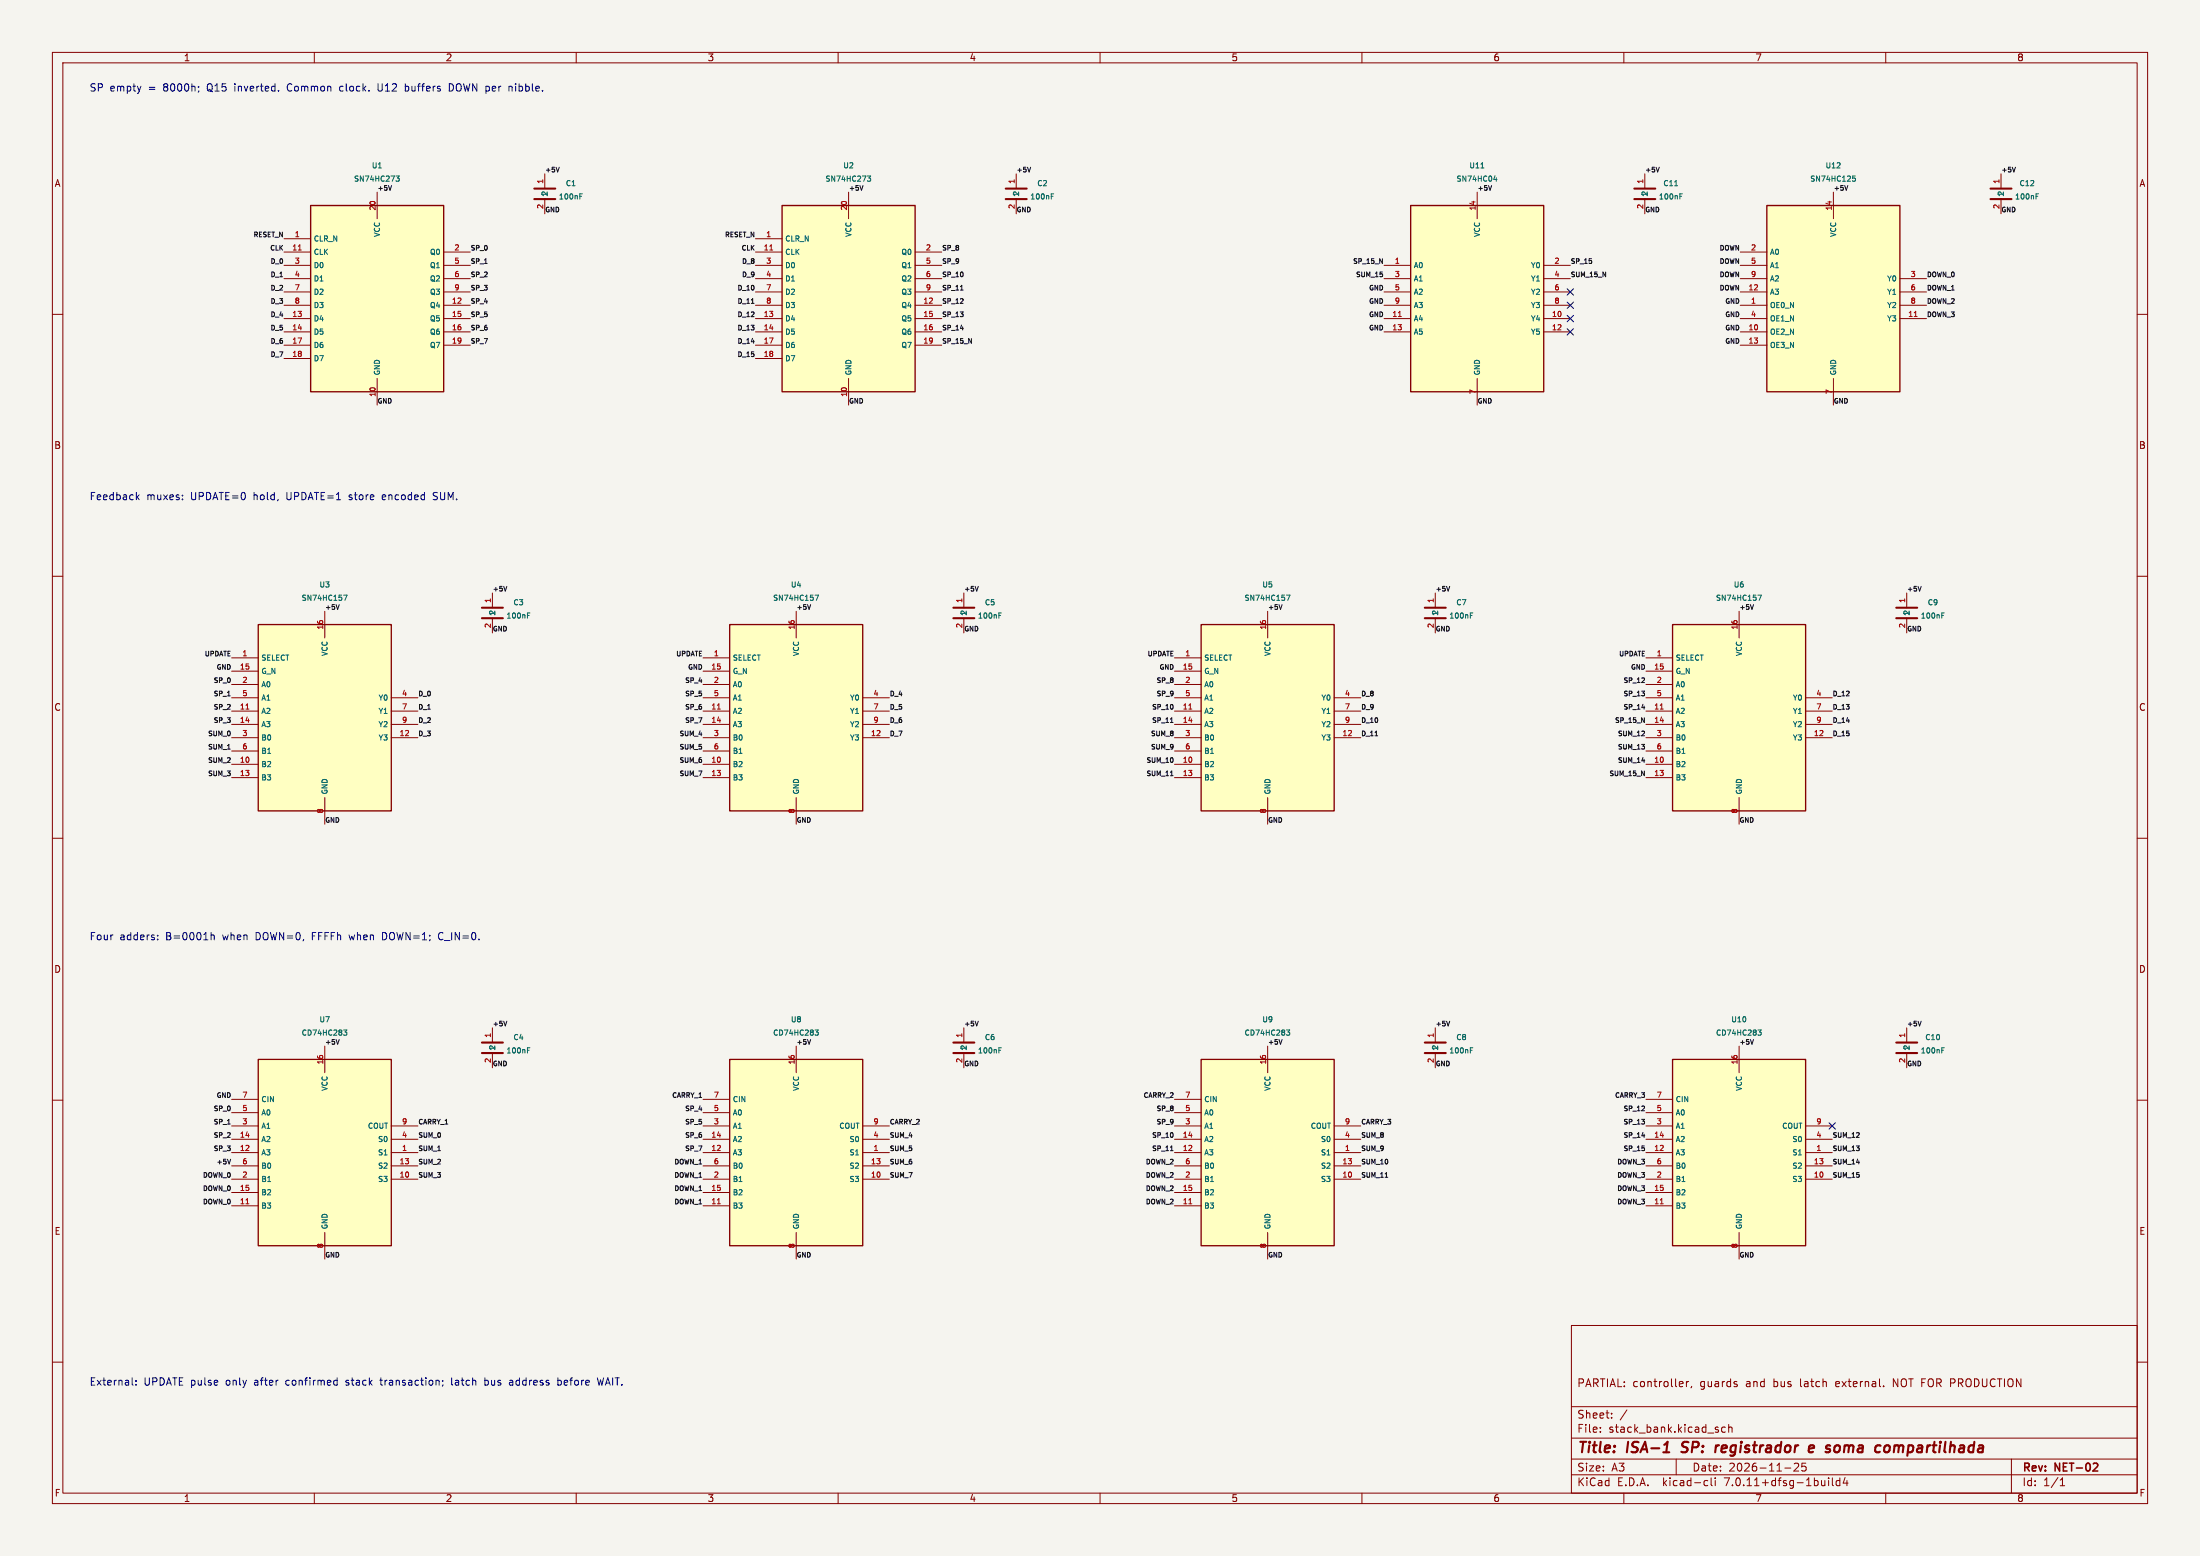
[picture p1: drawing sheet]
<svg xmlns="http://www.w3.org/2000/svg" width="420mm" height="297mm" viewBox="0 0 420 297" stroke-linecap="round" stroke-linejoin="round" font-family="sans-serif">
<path d="M0 0h420v297h-420z" fill="#f5f4ef" stroke="#f5f4ef" stroke-width=".19"/>
<g fill="none" stroke="#840000" stroke-width=".19">
<path d="M10 10h400v277h-400zM12 12h396v273h-396zM60 10v2M110 10v2M160 10v2M210 10v2M260 10v2M310 10v2M360 10v2M72 36.7v5.1M104 33.2v2.8M104 38v2.8"/>
<path d="M162 36.7v5.1M194 33.2v2.8M194 38v2.8M282 36.7v5.1M314 33.2v2.8M314 38v2.8M350 36.7v5.1M382 33.2v2.8M382 38v2.8M10 60h2M54.2 45.6h5.1M54.2 48.1h5.1"/>
<path d="M54.2 58.3h5.1M54.2 50.6h5.1M54.2 53.2h5.1M54.2 55.7h5.1M84.7 48.1h5.1M84.7 58.3h5.1M84.7 50.6h5.1M84.7 53.2h5.1M84.7 55.7h5.1M144.2 45.6h5.1M144.2 48.1h5.1M144.2 58.3h5.1"/>
<path d="M144.2 50.6h5.1M144.2 53.2h5.1M144.2 55.7h5.1M174.7 48.1h5.1M174.7 58.3h5.1M174.7 50.6h5.1M174.7 53.2h5.1M174.7 55.7h5.1M264.2 58.3h5.1M264.2 50.6h5.1M264.2 53.2h5.1M264.2 55.7h5.1"/>
<path d="M294.7 58.3h5.1M294.7 50.6h5.1M294.7 53.2h5.1M294.7 55.7h5.1M332.2 48.1h5.1M332.2 58.3h5.1M332.2 50.6h5.1M332.2 53.2h5.1M332.2 55.7h5.1M362.7 58.3h5.1M362.7 53.2h5.1M362.7 55.7h5.1"/>
<path d="M408 60h2M54.2 60.8h5.1M54.2 63.3h5.1M54.2 65.9h5.1M54.2 68.4h5.1M72 72.2v5.1M84.7 60.8h5.1M84.7 63.3h5.1M84.7 65.9h5.1M144.2 60.8h5.1M144.2 63.3h5.1M144.2 65.9h5.1"/>
<path d="M144.2 68.4h5.1M162 72.2v5.1M174.7 60.8h5.1M174.7 63.3h5.1M174.7 65.9h5.1M264.2 60.8h5.1M264.2 63.3h5.1M282 72.2v5.1M294.7 60.8h5.1M294.7 63.3h5.1M332.2 60.8h5.1M332.2 63.3h5.1"/>
<path d="M332.2 65.9h5.1M350 72.2v5.1M362.7 60.8h5.1M10 110h2M62 116.7v5.1M94 113.2v2.8M94 118v2.8M152 116.7v5.1M184 113.2v2.8M184 118v2.8M242 116.7v5.1M274 113.2v2.8"/>
<path d="M274 118v2.8M332 116.7v5.1M364 113.2v2.8M364 118v2.8M408 110h2M44.2 125.6h5.1M44.2 135.7h5.1M44.2 138.3h5.1M44.2 128.1h5.1M44.2 130.6h5.1M44.2 133.2h5.1M74.7 135.7h5.1"/>
<path d="M74.7 138.3h5.1M74.7 133.2h5.1M134.2 125.6h5.1M134.2 135.7h5.1M134.2 138.3h5.1M134.2 128.1h5.1M134.2 130.6h5.1M134.2 133.2h5.1M164.7 135.7h5.1M164.7 138.3h5.1M164.7 133.2h5.1M224.2 125.6h5.1"/>
<path d="M224.2 135.7h5.1M224.2 138.3h5.1M224.2 128.1h5.1M224.2 130.6h5.1M224.2 133.2h5.1M254.7 135.7h5.1M254.7 138.3h5.1M254.7 133.2h5.1M314.2 125.6h5.1M314.2 135.7h5.1M314.2 138.3h5.1M314.2 128.1h5.1"/>
<path d="M314.2 130.6h5.1M314.2 133.2h5.1M344.7 135.7h5.1M344.7 138.3h5.1M344.7 133.2h5.1M10 160h2M44.2 145.9h5.1M44.2 140.8h5.1M44.2 148.4h5.1M44.2 143.3h5.1M62 152.2v5.1M74.7 140.8h5.1"/>
<path d="M134.2 145.9h5.1M134.2 140.8h5.1M134.2 148.4h5.1M134.2 143.3h5.1M152 152.2v5.1M164.7 140.8h5.1M224.2 145.9h5.1M224.2 140.8h5.1M224.2 148.4h5.1M224.2 143.3h5.1M242 152.2v5.1M254.7 140.8h5.1"/>
<path d="M314.2 145.9h5.1M314.2 140.8h5.1M314.2 148.4h5.1M314.2 143.3h5.1M332 152.2v5.1M344.7 140.8h5.1M408 160h2M62 199.7v5.1M94 196.2v2.8M152 199.7v5.1M184 196.2v2.8M242 199.7v5.1"/>
<path d="M274 196.2v2.8M332 199.7v5.1M364 196.2v2.8M10 210h2M44.2 217.5h5.1M44.2 214.9h5.1M44.2 212.4h5.1M44.2 209.8h5.1M74.7 217.5h5.1M74.7 214.9h5.1M94 201v2.8M134.2 217.5h5.1"/>
<path d="M134.2 214.9h5.1M134.2 212.4h5.1M134.2 209.8h5.1M164.7 217.5h5.1M164.7 214.9h5.1M184 201v2.8M224.2 217.5h5.1M224.2 214.9h5.1M224.2 212.4h5.1M224.2 209.8h5.1M254.7 217.5h5.1M254.7 214.9h5.1"/>
<path d="M274 201v2.8M314.2 217.5h5.1M314.2 214.9h5.1M314.2 212.4h5.1M314.2 209.8h5.1M344.7 217.5h5.1M344.7 214.9h5.1M364 201v2.8M408 210h2M44.2 220h5.1M44.2 225.1h5.1M44.2 230.2h5.1"/>
<path d="M44.2 222.5h5.1M44.2 227.6h5.1M62 235.2v5.1M74.7 220h5.1M74.7 225.1h5.1M74.7 222.5h5.1M134.2 220h5.1M134.2 225.1h5.1M134.2 230.2h5.1M134.2 222.5h5.1M134.2 227.6h5.1M152 235.2v5.1"/>
<path d="M164.7 220h5.1M164.7 225.1h5.1M164.7 222.5h5.1M224.2 220h5.1M224.2 225.1h5.1M224.2 230.2h5.1M224.2 222.5h5.1M224.2 227.6h5.1M242 235.2v5.1M254.7 220h5.1M254.7 225.1h5.1M254.7 222.5h5.1"/>
<path d="M314.2 220h5.1M314.2 225.1h5.1M314.2 230.2h5.1M314.2 222.5h5.1M314.2 227.6h5.1M332 235.2v5.1M344.7 220h5.1M344.7 225.1h5.1M344.7 222.5h5.1M10 260h2M300 253h108v32h-108zM408 260h2"/>
<path d="M300 278.5h108M300 274.5h108M300 268.5h108M305.5 273.2v.2M305.5 272.5v.1M307.7 270.5v.2M307.7 269.8v.1M310.6 269.1l-1.3 1.9M320 278.5v3M321.9 263.7v1M322.4 263.7l-.3 .1-.2 .2M322.9 264.6l-.1 .3"/>
<path d="M329.4 272.5l-.5-.1-.2 .3 .1 .6h.6M330 272.5l.2-.1 .4 .1 .1 .9M330 271.9v1.5M331.6 264.3v.3M343.3 279.4v.5l-.9 .9h1M344 279.3l-.1 .7 .3-.1h.5l.1 .6-.3 .3-.6-.2M359.6 264.5v.2M361.4 264.7v-1.5l.9 1.5M384 278.5v6.5M60 285v2M110 285v2M160 285v2"/>
<path d="M210 285v2M260 285v2M300 281.5h108M310 285v2M325.6 282.6l.4 .1M326 283.5l-.4 .1M326.7 282.1v1.3l.2 .2M327.4 282.1v.1M327.4 282.6v1M340.7 280.2h1.2M349.1 282.1v.1M349.1 282.6v1"/>
<path d="M349.8 282.1v1.3l.2 .2M351.2 282.7l-.4-.1-.3 .3 .2 .6h.5M351.2 282.1v1.5M352.2 282l-.3 1.1h.9M352.6 282.6v1M360 285v2M393.3 283.6h.9M393.3 282.5l.4-.4v1.5"/>
</g>
<path d="M400.2 279.3l.3 .3-.1 .3-.9 .9h1" fill="none" stroke="#840000" stroke-width=".3"/>
<g fill="none" stroke="#840000" stroke-width=".4">
<path d="M102 38h4M102 36h4M192 38h4M192 36h4M312 38h4M312 36h4M380 38h4M380 36h4M92 118h4M92 116h4M182 118h4M182 116h4"/>
<path d="M272 118h4M272 116h4M362 118h4M362 116h4M92 199h4M182 199h4M272 199h4M362 199h4M92 201h4M182 201h4M272 201h4M362 201h4"/>
<path d="M317.5 277.2h1.2M321 277.1l.2 .1M321.3 275.4l-.2 .4 .1 .2M327.6 275.9l-.2 1.3M328.2 275.9l-.4 .1-.2 .3M345.3 276.5l1-.2v-.3h-.8l-.2 .9 .2 .3 .6-.1M351.1 277a.57 .57 0 0 1-.8 .1M351.1 276a.57 .57 0 0 0-.8 .1M360.2 275.9l.5 .2v.7a.62 .62 0 0 1-.7 .4"/>
</g>
<g fill="none" stroke="#006464" stroke-width=".19">
<path d="M75.6 33.6h.6l-.3 .4 .3 .1v.4h-.6M110.7 37.5h.3M110.7 37h.5M165.6 33.6h.6l-.3 .4 .3 .1v.4h-.6M200.7 37.5h.3M200.7 37h.5M282.7 32.1h.6M285.2 34.3h.6M285.6 33.9v.7M319.7 35.5h.6M320.7 37.5h.3M320.7 37h.5"/>
<path d="M353.7 33.6h.5M353.7 34h.3l.2 .2-.1 .3h-.4M388.7 37.5h.3M388.7 37h.5M65.6 113.6h.7l-.5 1M100.7 117.5h.3M100.7 117h.5M155.6 113.6h.7l-.5 1M190.7 117.5h.3M190.7 117h.5M245.6 113.6h.7l-.5 1M280.7 117.5h.3"/>
<path d="M280.7 117h.5M335.6 113.6h.7l-.5 1M370.7 117.5h.3M370.7 117h.5M65.6 196.6h.6l-.3 .4 .3 .1v.3l-.2 .2h-.3M100.7 200h.5M155.6 196.6h.6l-.3 .4 .3 .1v.3l-.2 .2h-.3M190.7 200h.5M245.6 196.6h.6l-.3 .4 .3 .1v.3l-.2 .2h-.3M280.7 200h.5M335.6 196.6h.6l-.3 .4 .3 .1v.3l-.2 .2h-.3M370.7 200h.5"/>
<path d="M100.7 200.5h.3M190.7 200.5h.3M280.7 200.5h.3M370.7 200.5h.3"/>
</g>
<g fill="#ffffc2" stroke="#ffffc2" stroke-width=".19">
<path d="M59.3 39.2h25.4v35.6h-25.4z"/>
<path d="M319.3 119.2h25.4v35.6h-25.4z"/>
<path d="M229.3 202.2h25.4v35.6h-25.4z"/>
<path d="M49.3 202.2h25.4v35.6h-25.4z"/>
<path d="M139.3 202.2h25.4v35.6h-25.4z"/>
<path d="M269.3 39.2h25.4v35.6h-25.4z"/>
<path d="M49.3 119.2h25.4v35.6h-25.4z"/>
<path d="M139.3 119.2h25.4v35.6h-25.4z"/>
<path d="M319.3 202.2h25.4v35.6h-25.4z"/>
<path d="M229.3 119.2h25.4v35.6h-25.4z"/>
<path d="M149.3 39.2h25.4v35.6h-25.4z"/>
<path d="M337.3 39.2h25.4v35.6h-25.4z"/>
</g>
<path d="M59.3 39.2h25.4v35.6h-25.4zM149.3 39.2h25.4v35.6h-25.4zM269.3 39.2h25.4v35.6h-25.4zM337.3 39.2h25.4v35.6h-25.4zM49.3 119.2h25.4v35.6h-25.4zM139.3 119.2h25.4v35.6h-25.4zM229.3 119.2h25.4v35.6h-25.4zM319.3 119.2h25.4v35.6h-25.4zM49.3 202.2h25.4v35.6h-25.4zM139.3 202.2h25.4v35.6h-25.4zM229.3 202.2h25.4v35.6h-25.4zM319.3 202.2h25.4v35.6h-25.4z" fill="none" stroke="#840000" stroke-width=".25"/>
<path d="M57 47.7h.5M147 47.7h.5M267 60.4h.5M365.4 60.4h.6M47 135.3h.5M137 135.3h.5M227 135.3h.5M317 135.3h.5M47 229.8h.5M137 229.8h.5M227 229.8h.5M317 229.8h.5" fill="none" stroke="#a90000" stroke-width=".19"/>
<g fill="none" stroke="#0f0f0f" stroke-width=".19">
<path d="M74.8 35.4l-.3 .9M106.8 31.9l-.3 .9M164.8 35.4l-.3 .9M196.8 31.9l-.3 .9M284.8 35.4l-.3 .9M316.8 31.9l-.3 .9M352.8 35.4l-.3 .9M384.8 31.9l-.3 .9M143.4 57.9h.5M183.4 55.4h.5M263.4 49.4l.5 .9v-.9M64.8 115.4l-.3 .9"/>
<path d="M96.8 111.9l-.3 .9M154.8 115.4l-.3 .9M186.8 111.9l-.3 .9M244.8 115.4l-.3 .9M276.8 111.9l-.3 .9M334.8 115.4l-.3 .9M366.8 111.9l-.3 .9M43.4 132.8h.5M223.4 137.9h.5M223.9 134.6v.6M313.4 130.3h.5M313.4 137l.5 .9v-.9"/>
<path d="M313.4 131.9h.5l-.3 .4M313.4 135.1h.6M313.9 129.5v.3M313.9 132.4v.3M43.4 143h.5M223.4 148.1h.5M262.5 140.4h.5M313.4 145.2h.6M64.8 198.4l-.3 .9M96.8 194.9l-.3 .9M154.8 198.4l-.3 .9M186.8 194.9l-.3 .9"/>
<path d="M244.8 198.4l-.3 .9M276.8 194.9l-.3 .9M334.8 198.4l-.3 .9M366.8 194.9l-.3 .9M43.4 214.6h.5M223.4 219.6h.5M223.9 216.4v.5M313.4 212h.5M313.4 213.7h.5l-.3 .3M313.4 216.8h.6M313.9 211.2v.3M313.9 214.1v.4"/>
<path d="M313.9 219.2v.3M44 221.3l-.3 .9M264.4 224.7h.5"/>
</g>
<g fill="none" stroke="#0000c2" stroke-width=".19">
<path d="M37.9 16.5v.2M38 17.3l-.2 .3M55 16.2l-.2 .4 .2 .6M65.4 16.5h-.4l-.2 .2 .1 .6 .5 .1M72.2 16v1.1l.1 .2 .4 .1M77.4 16.5h.4l.2 .1M77.4 16v1.4M78 17.3l-.2 .1-.4-.1M85.8 16a.71 .71 0 0 1 .8 .7 .71 .71 0 0 1-.8 .7zM26.2 94.9l.4 .5M26.6 94.5l-.6 .5M34.8 95.3v.1"/>
<path d="M34.8 94.5v.2M73.2 94.5l-.2 .2v.5l.2 .2M73.6 94.8l-.6 .1M82.7 95.3l.5 .1M83.3 94h-.3l-.3 .3 .1 .3 .4 .1M30.1 179.3v.1M30.1 178.5v.2M40.3 178v1.4M40.3 178.6l.2-.1h.3l.1 .9M66.6 178.5l.3 .9M73.4 178h-.4v1.4h.4M84.2 178a.75 .75 0 0 0-.5 .7 .75 .75 0 0 0 .5 .7"/>
<path d="M25.2 263v1.2l.2 .2M26 264.3v.1M26 263.5v.2M64 263.5h.4M64.4 263v1.4M64.4 264.3l-.4 .1M66 264.3l.2 .1M66.2 263.5l-.2 .2 .2 .2M72.5 263.5h.5M72.7 263v1.2l.2 .2M84.5 263.5v.2M84.6 264.3l-.2 .3"/>
<path d="M86.2 263v1.2l.2 .2M92.6 263.5h.4l.2 .1M92.6 263v1.4M93.2 264.3l-.2 .1-.4-.1M97.4 263.5h.4l.1 .9M97.9 264.3l-.5 .1M97.9 263.8l-.5 .1M106.5 263.5h.4l.3 .2-.2 .6h-.5M106.5 263v1.4M114 263l.4 1.4 .2-1 .3 1 .3-1.4"/>
</g>
<path d="M299.2 55.1l1.2 1.2M299.2 57.7l1.2 1.2M300.4 55.1l-1.2 1.2M300.4 57.7l-1.2 1.2M299.2 60.2l1.2 1.2M299.2 62.7l1.2 1.3M300.4 60.2l-1.2 1.2M300.4 62.7l-1.2 1.3M349.2 214.3l1.2 1.2M350.4 214.3l-1.2 1.2" fill="none" stroke="#000084" stroke-width=".19"/>
<g font-size="2.8" fill="#840000">
<text x="301" y="277.9">Title:</text>
<text x="310.6" y="277.9">ISA-1</text>
<text x="321.9" y="277.9">SP:</text>
<text x="329.1" y="277.9">registrador</text>
<text x="347.8" y="277.9">e</text>
<text x="351.8" y="277.9">soma</text>
<text x="362.1" y="277.9">compartilhada</text>
</g>
<g font-size="2.1" fill="#840000">
<text x="301" y="265">PARTIAL: controller,</text>
<text x="324.6" y="265">guards</text>
<text x="333.5" y="265">and</text>
<text x="338.8" y="265">bus</text>
<text x="344.1" y="265">latch</text>
<text x="351" y="265">external.</text>
<text x="362.1" y="265">NOT FOR PRODUCTION</text>
<text x="301" y="273.7">File:</text>
<text x="301" y="271">Sheet:</text>
<text x="307.1" y="273.7">stack_bank.kicad_sch</text>
<text x="301" y="281.1">Size:</text>
<text x="307.6" y="281.1">A3</text>
<text x="323" y="281.1">Date:</text>
<text x="330" y="281.1">2026-11-25</text>
<text x="386" y="281.3">Rev:</text>
<text x="392.4" y="281.3">NET-02</text>
<text x="301" y="283.9">KiCad</text>
<text x="308.7" y="283.9">E.D.A.</text>
<text x="317.6" y="283.9">kicad-cli</text>
<text x="329.5" y="283.9">7.0.11+dfsg-1build4</text>
<text x="386" y="283.9">Id:</text>
<text x="390.1" y="283.9">1/1</text>
</g>
<g font-size="1.9" fill="#0000c2">
<text x="17" y="17.7">SP</text>
<text x="21" y="17.7">empty</text>
<text x="28.4" y="17.7">=</text>
<text x="31.4" y="17.7">8000h;</text>
<text x="39.9" y="17.7">Q15</text>
<text x="45.3" y="17.7">inverted.</text>
<text x="55.5" y="17.7">Common</text>
<text x="65.7" y="17.7">clock.</text>
<text x="73.2" y="17.7">U12</text>
<text x="78.5" y="17.7">buffers</text>
<text x="87.1" y="17.7">DOWN per</text>
<text x="98.9" y="17.7">nibble.</text>
<text x="17" y="95.7">Feedback</text>
<text x="28" y="95.7">muxes:</text>
<text x="36.5" y="95.7">UPDATE=0</text>
<text x="48.6" y="95.7">hold,</text>
<text x="55" y="95.7">UPDATE=1</text>
<text x="67.2" y="95.7">store</text>
<text x="73.7" y="95.7">encoded</text>
<text x="83.6" y="95.7">SUM.</text>
<text x="17" y="179.7">Four</text>
<text x="22.8" y="179.7">adders:</text>
<text x="31.8" y="179.7">B=0001h</text>
<text x="42.7" y="179.7">when</text>
<text x="49.2" y="179.7">DOWN=0,</text>
<text x="60.1" y="179.7">FFFFh</text>
<text x="67.4" y="179.7">when</text>
<text x="73.8" y="179.7">DOWN=1;</text>
<text x="84.8" y="179.7">C_IN=0.</text>
<text x="17" y="264.7">External:</text>
<text x="27.4" y="264.7">UPDATE pulse</text>
<text x="43.3" y="264.7">only</text>
<text x="48.9" y="264.7">after</text>
<text x="55.1" y="264.7">confirmed</text>
<text x="66.7" y="264.7">stack</text>
<text x="73.5" y="264.7">transaction;</text>
<text x="87.2" y="264.7">latch</text>
<text x="93.7" y="264.7">bus</text>
<text x="98.6" y="264.7">address</text>
<text x="108" y="264.7">before</text>
<text x="115.9" y="264.7">WAIT.</text>
</g>
<g font-size="1.8" fill="#840000">
<text x="35" y="11.9">1</text>
<text x="85" y="11.9">2</text>
<text x="135" y="11.9">3</text>
<text x="185" y="11.9">4</text>
<text x="235" y="11.9">5</text>
<text x="285" y="11.9">6</text>
<text x="335" y="11.9">7</text>
<text x="385" y="11.9">8</text>
<text x="10.3" y="35.9">A</text>
<text x="408.3" y="35.9">A</text>
<text x="10.3" y="85.9">B</text>
<text x="408.2" y="85.9">B</text>
<text x="10.3" y="135.9">C</text>
<text x="408.2" y="135.9">C</text>
<text x="10.3" y="185.9">D</text>
<text x="408.2" y="185.9">D</text>
<text x="10.3" y="235.9">E</text>
<text x="408.3" y="235.9">E</text>
<text x="10.3" y="285.9">F</text>
<text x="35" y="286.9">1</text>
<text x="85" y="286.9">2</text>
<text x="135" y="286.9">3</text>
<text x="185" y="286.9">4</text>
<text x="235" y="286.9">5</text>
<text x="285" y="286.9">6</text>
<text x="335" y="286.9">7</text>
<text x="385" y="286.9">8</text>
<text x="408.3" y="285.9">F</text>
</g>
<g font-size="1.4" fill="#006464">
<text x="67.5" y="34.9">SN74HC273</text>
<text x="70.9" y="32.3">U1</text>
<text x="107.9" y="35.7">C1</text>
<text x="157.5" y="34.9">SN74HC273</text>
<text x="160.9" y="32.3">U2</text>
<text x="197.9" y="35.7">C2</text>
<text x="277.9" y="34.9">SN74HC04</text>
<text x="280.4" y="32.3">U11</text>
<text x="317.4" y="35.7">C11</text>
<text x="345.5" y="34.9">SN74HC125</text>
<text x="348.4" y="32.3">U12</text>
<text x="385.4" y="35.7">C12</text>
<text x="104.7" y="37.7" transform="rotate(-90 104.7 37.7)">12</text>
<text x="106.6" y="38.3">100nF</text>
<text x="194.7" y="37.7" transform="rotate(-90 194.7 37.7)">12</text>
<text x="196.6" y="38.3">100nF</text>
<text x="314.7" y="37.7" transform="rotate(-90 314.7 37.7)">12</text>
<text x="316.6" y="38.3">100nF</text>
<text x="382.7" y="37.7" transform="rotate(-90 382.7 37.7)">12</text>
<text x="384.6" y="38.3">100nF</text>
<text x="59.8" y="46.3">CLR_N</text>
<text x="72.7" y="45.4" transform="rotate(-90 72.7 45.4)">VCC</text>
<text x="149.8" y="46.3">CLR_N</text>
<text x="162.7" y="45.4" transform="rotate(-90 162.7 45.4)">VCC</text>
<text x="282.7" y="45.4" transform="rotate(-90 282.7 45.4)">VCC</text>
<text x="350.7" y="45.4" transform="rotate(-90 350.7 45.4)">VCC</text>
<text x="59.8" y="48.8">CLK</text>
<text x="59.8" y="51.4">D0</text>
<text x="59.8" y="53.9">D1</text>
<text x="81.9" y="48.8">Q0</text>
<text x="81.9" y="51.4">Q1</text>
<text x="81.9" y="53.9">Q2</text>
<text x="149.8" y="48.8">CLK</text>
<text x="149.8" y="51.4">D0</text>
<text x="149.8" y="53.9">D1</text>
<text x="171.9" y="48.8">Q0</text>
<text x="171.9" y="51.4">Q1</text>
<text x="171.9" y="53.9">Q2</text>
<text x="269.8" y="51.4">A0</text>
<text x="269.8" y="53.9">A1</text>
<text x="292.1" y="51.4">Y0</text>
<text x="292.1" y="53.9">Y1</text>
<text x="337.8" y="48.8">A0</text>
<text x="337.8" y="51.4">A1</text>
<text x="337.8" y="53.9">A2</text>
<text x="360.1" y="53.9">Y0</text>
<text x="59.8" y="56.5">D2</text>
<text x="59.8" y="59">D3</text>
<text x="81.9" y="59">Q4</text>
<text x="81.9" y="56.5">Q3</text>
<text x="149.8" y="56.5">D2</text>
<text x="149.8" y="59">D3</text>
<text x="171.9" y="59">Q4</text>
<text x="171.9" y="56.5">Q3</text>
<text x="269.8" y="56.5">A2</text>
<text x="269.8" y="59">A3</text>
<text x="292.1" y="56.5">Y2</text>
<text x="292.1" y="59">Y3</text>
<text x="337.8" y="59">OE0_N</text>
<text x="337.8" y="56.5">A3</text>
<text x="360.1" y="56.5">Y1</text>
<text x="360.1" y="59">Y2</text>
<text x="59.8" y="61.5">D4</text>
<text x="59.8" y="64.1">D5</text>
<text x="81.9" y="61.5">Q5</text>
<text x="81.9" y="64.1">Q6</text>
<text x="149.8" y="61.5">D4</text>
<text x="149.8" y="64.1">D5</text>
<text x="171.9" y="61.5">Q5</text>
<text x="171.9" y="64.1">Q6</text>
<text x="269.8" y="61.5">A4</text>
<text x="269.8" y="64.1">A5</text>
<text x="292.1" y="61.5">Y4</text>
<text x="292.1" y="64.1">Y5</text>
<text x="337.8" y="64.1">OE2_N</text>
<text x="337.8" y="61.5">OE1_N</text>
<text x="360.1" y="61.5">Y3</text>
<text x="59.8" y="66.6">D6</text>
<text x="59.8" y="69.2">D7</text>
<text x="72.7" y="71.7" transform="rotate(-90 72.7 71.7)">GND</text>
<text x="81.9" y="66.6">Q7</text>
<text x="149.8" y="66.6">D6</text>
<text x="149.8" y="69.2">D7</text>
<text x="162.7" y="71.7" transform="rotate(-90 162.7 71.7)">GND</text>
<text x="171.9" y="66.6">Q7</text>
<text x="282.7" y="71.7" transform="rotate(-90 282.7 71.7)">GND</text>
<text x="337.8" y="66.6">OE3_N</text>
<text x="350.7" y="71.7" transform="rotate(-90 350.7 71.7)">GND</text>
<text x="60.9" y="112.3">U3</text>
<text x="150.9" y="112.3">U4</text>
<text x="240.9" y="112.3">U5</text>
<text x="330.9" y="112.3">U6</text>
<text x="57.5" y="114.9">SN74HC157</text>
<text x="94.7" y="117.7" transform="rotate(-90 94.7 117.7)">12</text>
<text x="96.6" y="118.3">100nF</text>
<text x="97.9" y="115.7">C3</text>
<text x="147.5" y="114.9">SN74HC157</text>
<text x="184.7" y="117.7" transform="rotate(-90 184.7 117.7)">12</text>
<text x="186.6" y="118.3">100nF</text>
<text x="187.9" y="115.7">C5</text>
<text x="237.5" y="114.9">SN74HC157</text>
<text x="274.7" y="117.7" transform="rotate(-90 274.7 117.7)">12</text>
<text x="276.6" y="118.3">100nF</text>
<text x="277.9" y="115.7">C7</text>
<text x="327.5" y="114.9">SN74HC157</text>
<text x="364.7" y="117.7" transform="rotate(-90 364.7 117.7)">12</text>
<text x="366.6" y="118.3">100nF</text>
<text x="367.9" y="115.7">C9</text>
<text x="62.7" y="125.4" transform="rotate(-90 62.7 125.4)">VCC</text>
<text x="152.7" y="125.4" transform="rotate(-90 152.7 125.4)">VCC</text>
<text x="242.7" y="125.4" transform="rotate(-90 242.7 125.4)">VCC</text>
<text x="332.7" y="125.4" transform="rotate(-90 332.7 125.4)">VCC</text>
<text x="49.8" y="126.3">SELECT</text>
<text x="49.8" y="128.8">G_N</text>
<text x="49.8" y="131.4">A0</text>
<text x="139.8" y="126.3">SELECT</text>
<text x="139.8" y="128.8">G_N</text>
<text x="139.8" y="131.4">A0</text>
<text x="229.8" y="126.3">SELECT</text>
<text x="229.8" y="128.8">G_N</text>
<text x="229.8" y="131.4">A0</text>
<text x="319.8" y="126.3">SELECT</text>
<text x="319.8" y="128.8">G_N</text>
<text x="319.8" y="131.4">A0</text>
<text x="49.8" y="136.5">A2</text>
<text x="49.8" y="133.9">A1</text>
<text x="72.1" y="133.9">Y0</text>
<text x="72.1" y="136.5">Y1</text>
<text x="139.8" y="136.5">A2</text>
<text x="139.8" y="133.9">A1</text>
<text x="162.1" y="133.9">Y0</text>
<text x="162.1" y="136.5">Y1</text>
<text x="229.8" y="136.5">A2</text>
<text x="229.8" y="133.9">A1</text>
<text x="252.1" y="133.9">Y0</text>
<text x="252.1" y="136.5">Y1</text>
<text x="319.8" y="136.5">A2</text>
<text x="319.8" y="133.9">A1</text>
<text x="342.1" y="133.9">Y0</text>
<text x="342.1" y="136.5">Y1</text>
<text x="49.8" y="139">A3</text>
<text x="49.8" y="141.5">B0</text>
<text x="72.1" y="141.5">Y3</text>
<text x="72.1" y="139">Y2</text>
<text x="139.8" y="139">A3</text>
<text x="139.8" y="141.5">B0</text>
<text x="162.1" y="141.5">Y3</text>
<text x="162.1" y="139">Y2</text>
<text x="229.8" y="139">A3</text>
<text x="229.8" y="141.5">B0</text>
<text x="252.1" y="141.5">Y3</text>
<text x="252.1" y="139">Y2</text>
<text x="319.8" y="139">A3</text>
<text x="319.8" y="141.5">B0</text>
<text x="342.1" y="141.5">Y3</text>
<text x="342.1" y="139">Y2</text>
<text x="49.8" y="146.6">B2</text>
<text x="49.8" y="149.2">B3</text>
<text x="49.8" y="144.1">B1</text>
<text x="139.8" y="146.6">B2</text>
<text x="139.8" y="149.2">B3</text>
<text x="139.8" y="144.1">B1</text>
<text x="229.8" y="146.6">B2</text>
<text x="229.8" y="149.2">B3</text>
<text x="229.8" y="144.1">B1</text>
<text x="319.8" y="146.6">B2</text>
<text x="319.8" y="149.2">B3</text>
<text x="319.8" y="144.1">B1</text>
<text x="62.7" y="151.7" transform="rotate(-90 62.7 151.7)">GND</text>
<text x="152.7" y="151.7" transform="rotate(-90 152.7 151.7)">GND</text>
<text x="242.7" y="151.7" transform="rotate(-90 242.7 151.7)">GND</text>
<text x="332.7" y="151.7" transform="rotate(-90 332.7 151.7)">GND</text>
<text x="57.5" y="197.9">CD74HC283</text>
<text x="60.9" y="195.3">U7</text>
<text x="147.5" y="197.9">CD74HC283</text>
<text x="150.9" y="195.3">U8</text>
<text x="237.5" y="197.9">CD74HC283</text>
<text x="240.9" y="195.3">U9</text>
<text x="327.5" y="197.9">CD74HC283</text>
<text x="330.4" y="195.3">U10</text>
<text x="94.7" y="200.7" transform="rotate(-90 94.7 200.7)">12</text>
<text x="96.6" y="201.3">100nF</text>
<text x="97.9" y="198.7">C4</text>
<text x="184.7" y="200.7" transform="rotate(-90 184.7 200.7)">12</text>
<text x="186.6" y="201.3">100nF</text>
<text x="187.9" y="198.7">C6</text>
<text x="274.7" y="200.7" transform="rotate(-90 274.7 200.7)">12</text>
<text x="276.6" y="201.3">100nF</text>
<text x="277.9" y="198.7">C8</text>
<text x="364.7" y="200.7" transform="rotate(-90 364.7 200.7)">12</text>
<text x="366.6" y="201.3">100nF</text>
<text x="367.4" y="198.7">C10</text>
<text x="62.7" y="208.4" transform="rotate(-90 62.7 208.4)">VCC</text>
<text x="152.7" y="208.4" transform="rotate(-90 152.7 208.4)">VCC</text>
<text x="242.7" y="208.4" transform="rotate(-90 242.7 208.4)">VCC</text>
<text x="332.7" y="208.4" transform="rotate(-90 332.7 208.4)">VCC</text>
<text x="49.8" y="215.6">A1</text>
<text x="49.8" y="213.1">A0</text>
<text x="49.8" y="210.6">CIN</text>
<text x="70.1" y="215.6">COUT</text>
<text x="139.8" y="215.6">A1</text>
<text x="139.8" y="213.1">A0</text>
<text x="139.8" y="210.6">CIN</text>
<text x="160.1" y="215.6">COUT</text>
<text x="229.8" y="215.6">A1</text>
<text x="229.8" y="213.1">A0</text>
<text x="229.8" y="210.6">CIN</text>
<text x="250.1" y="215.6">COUT</text>
<text x="319.8" y="215.6">A1</text>
<text x="319.8" y="213.1">A0</text>
<text x="319.8" y="210.6">CIN</text>
<text x="340.1" y="215.6">COUT</text>
<text x="49.8" y="220.7">A3</text>
<text x="49.8" y="218.2">A2</text>
<text x="72" y="220.7">S1</text>
<text x="72" y="218.2">S0</text>
<text x="139.8" y="220.7">A3</text>
<text x="139.8" y="218.2">A2</text>
<text x="162" y="220.7">S1</text>
<text x="162" y="218.2">S0</text>
<text x="229.8" y="220.7">A3</text>
<text x="229.8" y="218.2">A2</text>
<text x="252" y="220.7">S1</text>
<text x="252" y="218.2">S0</text>
<text x="319.8" y="220.7">A3</text>
<text x="319.8" y="218.2">A2</text>
<text x="342" y="220.7">S1</text>
<text x="342" y="218.2">S0</text>
<text x="49.8" y="225.8">B1</text>
<text x="49.8" y="223.3">B0</text>
<text x="72" y="225.8">S3</text>
<text x="72" y="223.3">S2</text>
<text x="139.8" y="225.8">B1</text>
<text x="139.8" y="223.3">B0</text>
<text x="162" y="225.8">S3</text>
<text x="162" y="223.3">S2</text>
<text x="229.8" y="225.8">B1</text>
<text x="229.8" y="223.3">B0</text>
<text x="252" y="225.8">S3</text>
<text x="252" y="223.3">S2</text>
<text x="319.8" y="225.8">B1</text>
<text x="319.8" y="223.3">B0</text>
<text x="342" y="225.8">S3</text>
<text x="342" y="223.3">S2</text>
<text x="49.8" y="230.9">B3</text>
<text x="49.8" y="228.3">B2</text>
<text x="139.8" y="230.9">B3</text>
<text x="139.8" y="228.3">B2</text>
<text x="229.8" y="230.9">B3</text>
<text x="229.8" y="228.3">B2</text>
<text x="319.8" y="230.9">B3</text>
<text x="319.8" y="228.3">B2</text>
<text x="62.7" y="234.7" transform="rotate(-90 62.7 234.7)">GND</text>
<text x="152.7" y="234.7" transform="rotate(-90 152.7 234.7)">GND</text>
<text x="242.7" y="234.7" transform="rotate(-90 242.7 234.7)">GND</text>
<text x="332.7" y="234.7" transform="rotate(-90 332.7 234.7)">GND</text>
</g>
<g font-size="1.4" fill="#a90000">
<text x="103.7" y="35.2" transform="rotate(-90 103.7 35.2)">1</text>
<text x="193.7" y="35.2" transform="rotate(-90 193.7 35.2)">1</text>
<text x="313.7" y="35.2" transform="rotate(-90 313.7 35.2)">1</text>
<text x="381.7" y="35.2" transform="rotate(-90 381.7 35.2)">1</text>
<text x="71.7" y="40.3" transform="rotate(-90 71.7 40.3)">20</text>
<text x="103.7" y="40" transform="rotate(-90 103.7 40)">2</text>
<text x="161.7" y="40.3" transform="rotate(-90 161.7 40.3)">20</text>
<text x="193.7" y="40" transform="rotate(-90 193.7 40)">2</text>
<text x="281.7" y="40.3" transform="rotate(-90 281.7 40.3)">14</text>
<text x="313.7" y="40" transform="rotate(-90 313.7 40)">2</text>
<text x="349.7" y="40.3" transform="rotate(-90 349.7 40.3)">14</text>
<text x="381.7" y="40" transform="rotate(-90 381.7 40)">2</text>
<text x="55.7" y="47.9">11</text>
<text x="56.2" y="45.3">1</text>
<text x="86.6" y="47.9">2</text>
<text x="145.7" y="47.9">11</text>
<text x="146.2" y="45.3">1</text>
<text x="176.6" y="47.9">2</text>
<text x="334.2" y="47.9">2</text>
<text x="56.2" y="50.4">3</text>
<text x="56.2" y="52.9">4</text>
<text x="86.6" y="50.4">5</text>
<text x="86.6" y="52.9">6</text>
<text x="146.2" y="50.4">3</text>
<text x="146.2" y="52.9">4</text>
<text x="176.6" y="50.4">5</text>
<text x="176.6" y="52.9">6</text>
<text x="266.2" y="50.4">1</text>
<text x="266.2" y="52.9">3</text>
<text x="296.6" y="50.4">2</text>
<text x="296.6" y="52.9">4</text>
<text x="334.2" y="50.4">5</text>
<text x="334.2" y="52.9">9</text>
<text x="364.6" y="52.9">3</text>
<text x="56.2" y="55.5">7</text>
<text x="56.2" y="58">8</text>
<text x="86.2" y="58">12</text>
<text x="86.6" y="55.5">9</text>
<text x="146.2" y="55.5">7</text>
<text x="146.2" y="58">8</text>
<text x="176.2" y="58">12</text>
<text x="176.6" y="55.5">9</text>
<text x="266.2" y="55.5">5</text>
<text x="266.2" y="58">9</text>
<text x="296.6" y="55.5">6</text>
<text x="296.6" y="58">8</text>
<text x="333.7" y="55.5">12</text>
<text x="334.2" y="58">1</text>
<text x="364.6" y="55.5">6</text>
<text x="364.6" y="58">8</text>
<text x="55.7" y="60.6">13</text>
<text x="55.7" y="63.1">14</text>
<text x="55.7" y="65.6">17</text>
<text x="86.2" y="60.6">15</text>
<text x="86.2" y="63.1">16</text>
<text x="86.2" y="65.6">19</text>
<text x="145.7" y="60.6">13</text>
<text x="145.7" y="63.1">14</text>
<text x="145.7" y="65.6">17</text>
<text x="176.2" y="60.6">15</text>
<text x="176.2" y="63.1">16</text>
<text x="176.2" y="65.6">19</text>
<text x="265.7" y="60.6">11</text>
<text x="265.7" y="63.1">13</text>
<text x="296.2" y="60.6">10</text>
<text x="296.2" y="63.1">12</text>
<text x="333.7" y="63.1">10</text>
<text x="333.7" y="65.6">13</text>
<text x="334.2" y="60.6">4</text>
<text x="364.2" y="60.6">11</text>
<text x="55.7" y="68.2">18</text>
<text x="145.7" y="68.2">18</text>
<text x="71.7" y="75.9" transform="rotate(-90 71.7 75.9)">10</text>
<text x="161.7" y="75.9" transform="rotate(-90 161.7 75.9)">10</text>
<text x="281.7" y="75.4" transform="rotate(-90 281.7 75.4)">7</text>
<text x="349.7" y="75.4" transform="rotate(-90 349.7 75.4)">7</text>
<text x="93.7" y="115.2" transform="rotate(-90 93.7 115.2)">1</text>
<text x="183.7" y="115.2" transform="rotate(-90 183.7 115.2)">1</text>
<text x="273.7" y="115.2" transform="rotate(-90 273.7 115.2)">1</text>
<text x="363.7" y="115.2" transform="rotate(-90 363.7 115.2)">1</text>
<text x="46.2" y="125.3">1</text>
<text x="61.7" y="120.3" transform="rotate(-90 61.7 120.3)">16</text>
<text x="93.7" y="120" transform="rotate(-90 93.7 120)">2</text>
<text x="136.2" y="125.3">1</text>
<text x="151.7" y="120.3" transform="rotate(-90 151.7 120.3)">16</text>
<text x="183.7" y="120" transform="rotate(-90 183.7 120)">2</text>
<text x="226.2" y="125.3">1</text>
<text x="241.7" y="120.3" transform="rotate(-90 241.7 120.3)">16</text>
<text x="273.7" y="120" transform="rotate(-90 273.7 120)">2</text>
<text x="316.2" y="125.3">1</text>
<text x="331.7" y="120.3" transform="rotate(-90 331.7 120.3)">16</text>
<text x="363.7" y="120" transform="rotate(-90 363.7 120)">2</text>
<text x="45.7" y="127.9">15</text>
<text x="46.2" y="130.4">2</text>
<text x="135.7" y="127.9">15</text>
<text x="136.2" y="130.4">2</text>
<text x="225.7" y="127.9">15</text>
<text x="226.2" y="130.4">2</text>
<text x="315.7" y="127.9">15</text>
<text x="316.2" y="130.4">2</text>
<text x="45.7" y="135.5">11</text>
<text x="46.2" y="132.9">5</text>
<text x="76.6" y="132.9">4</text>
<text x="76.6" y="135.5">7</text>
<text x="135.7" y="135.5">11</text>
<text x="136.2" y="132.9">5</text>
<text x="166.6" y="132.9">4</text>
<text x="166.6" y="135.5">7</text>
<text x="225.7" y="135.5">11</text>
<text x="226.2" y="132.9">5</text>
<text x="256.6" y="132.9">4</text>
<text x="256.6" y="135.5">7</text>
<text x="315.7" y="135.5">11</text>
<text x="316.2" y="132.9">5</text>
<text x="346.6" y="132.9">4</text>
<text x="346.6" y="135.5">7</text>
<text x="45.7" y="138">14</text>
<text x="46.2" y="140.6">3</text>
<text x="46.2" y="143.1">6</text>
<text x="76.2" y="140.6">12</text>
<text x="76.6" y="138">9</text>
<text x="135.7" y="138">14</text>
<text x="136.2" y="140.6">3</text>
<text x="136.2" y="143.1">6</text>
<text x="166.2" y="140.6">12</text>
<text x="166.6" y="138">9</text>
<text x="225.7" y="138">14</text>
<text x="226.2" y="140.6">3</text>
<text x="226.2" y="143.1">6</text>
<text x="256.2" y="140.6">12</text>
<text x="256.6" y="138">9</text>
<text x="315.7" y="138">14</text>
<text x="316.2" y="140.6">3</text>
<text x="316.2" y="143.1">6</text>
<text x="346.2" y="140.6">12</text>
<text x="346.6" y="138">9</text>
<text x="45.7" y="145.6">10</text>
<text x="45.7" y="148.2">13</text>
<text x="135.7" y="145.6">10</text>
<text x="135.7" y="148.2">13</text>
<text x="225.7" y="145.6">10</text>
<text x="225.7" y="148.2">13</text>
<text x="315.7" y="145.6">10</text>
<text x="315.7" y="148.2">13</text>
<text x="61.7" y="155.4" transform="rotate(-90 61.7 155.4)">8</text>
<text x="151.7" y="155.4" transform="rotate(-90 151.7 155.4)">8</text>
<text x="241.7" y="155.4" transform="rotate(-90 241.7 155.4)">8</text>
<text x="331.7" y="155.4" transform="rotate(-90 331.7 155.4)">8</text>
<text x="61.7" y="203.3" transform="rotate(-90 61.7 203.3)">16</text>
<text x="93.7" y="203" transform="rotate(-90 93.7 203)">2</text>
<text x="93.7" y="198.2" transform="rotate(-90 93.7 198.2)">1</text>
<text x="151.7" y="203.3" transform="rotate(-90 151.7 203.3)">16</text>
<text x="183.7" y="203" transform="rotate(-90 183.7 203)">2</text>
<text x="183.7" y="198.2" transform="rotate(-90 183.7 198.2)">1</text>
<text x="241.7" y="203.3" transform="rotate(-90 241.7 203.3)">16</text>
<text x="273.7" y="203" transform="rotate(-90 273.7 203)">2</text>
<text x="273.7" y="198.2" transform="rotate(-90 273.7 198.2)">1</text>
<text x="331.7" y="203.3" transform="rotate(-90 331.7 203.3)">16</text>
<text x="363.7" y="203" transform="rotate(-90 363.7 203)">2</text>
<text x="363.7" y="198.2" transform="rotate(-90 363.7 198.2)">1</text>
<text x="46.2" y="209.6">7</text>
<text x="136.2" y="209.6">7</text>
<text x="226.2" y="209.6">7</text>
<text x="316.2" y="209.6">7</text>
<text x="46.2" y="214.7">3</text>
<text x="46.2" y="212.1">5</text>
<text x="76.6" y="214.7">9</text>
<text x="136.2" y="214.7">3</text>
<text x="136.2" y="212.1">5</text>
<text x="166.6" y="214.7">9</text>
<text x="226.2" y="214.7">3</text>
<text x="226.2" y="212.1">5</text>
<text x="256.6" y="214.7">9</text>
<text x="316.2" y="214.7">3</text>
<text x="316.2" y="212.1">5</text>
<text x="346.6" y="214.7">9</text>
<text x="45.7" y="219.7">12</text>
<text x="45.7" y="217.2">14</text>
<text x="76.6" y="219.7">1</text>
<text x="76.6" y="217.2">4</text>
<text x="135.7" y="219.7">12</text>
<text x="135.7" y="217.2">14</text>
<text x="166.6" y="219.7">1</text>
<text x="166.6" y="217.2">4</text>
<text x="225.7" y="219.7">12</text>
<text x="225.7" y="217.2">14</text>
<text x="256.6" y="219.7">1</text>
<text x="256.6" y="217.2">4</text>
<text x="315.7" y="219.7">12</text>
<text x="315.7" y="217.2">14</text>
<text x="346.6" y="219.7">1</text>
<text x="346.6" y="217.2">4</text>
<text x="45.7" y="227.4">15</text>
<text x="46.2" y="224.8">2</text>
<text x="46.2" y="222.3">6</text>
<text x="76.2" y="224.8">10</text>
<text x="76.2" y="222.3">13</text>
<text x="135.7" y="227.4">15</text>
<text x="136.2" y="224.8">2</text>
<text x="136.2" y="222.3">6</text>
<text x="166.2" y="224.8">10</text>
<text x="166.2" y="222.3">13</text>
<text x="225.7" y="227.4">15</text>
<text x="226.2" y="224.8">2</text>
<text x="226.2" y="222.3">6</text>
<text x="256.2" y="224.8">10</text>
<text x="256.2" y="222.3">13</text>
<text x="315.7" y="227.4">15</text>
<text x="316.2" y="224.8">2</text>
<text x="316.2" y="222.3">6</text>
<text x="346.2" y="224.8">10</text>
<text x="346.2" y="222.3">13</text>
<text x="45.7" y="229.9">11</text>
<text x="135.7" y="229.9">11</text>
<text x="225.7" y="229.9">11</text>
<text x="315.7" y="229.9">11</text>
<text x="61.7" y="238.4" transform="rotate(-90 61.7 238.4)">8</text>
<text x="151.7" y="238.4" transform="rotate(-90 151.7 238.4)">8</text>
<text x="241.7" y="238.4" transform="rotate(-90 241.7 238.4)">8</text>
<text x="331.7" y="238.4" transform="rotate(-90 331.7 238.4)">8</text>
</g>
<g font-size="1.3" fill="#0f0f0f">
<text x="104" y="32.9">+5V</text>
<text x="194" y="32.9">+5V</text>
<text x="314" y="32.9">+5V</text>
<text x="382" y="32.9">+5V</text>
<text x="72" y="36.4">+5V</text>
<text x="104" y="40.6">GND</text>
<text x="162" y="36.4">+5V</text>
<text x="194" y="40.6">GND</text>
<text x="282" y="36.4">+5V</text>
<text x="314" y="40.6">GND</text>
<text x="350" y="36.4">+5V</text>
<text x="382" y="40.6">GND</text>
<text x="48.2" y="45.3">RESET_N</text>
<text x="51.4" y="47.9">CLK</text>
<text x="89.8" y="47.9">SP_0</text>
<text x="138.2" y="45.3">RESET_N</text>
<text x="141.4" y="47.9">CLK</text>
<text x="179.8" y="47.9">SP_8</text>
<text x="328.1" y="47.9">DOWN</text>
<text x="51.5" y="50.4">D_0</text>
<text x="51.5" y="52.9">D_1</text>
<text x="89.8" y="50.4">SP_1</text>
<text x="89.8" y="52.9">SP_2</text>
<text x="141.5" y="50.4">D_8</text>
<text x="141.5" y="52.9">D_9</text>
<text x="179.8" y="50.4">SP_9</text>
<text x="179.8" y="52.9">SP_10</text>
<text x="258.2" y="50.4">SP_15_N</text>
<text x="258.7" y="52.9">SUM_15</text>
<text x="299.8" y="50.4">SP_15</text>
<text x="299.8" y="52.9">SUM_15_N</text>
<text x="328.1" y="50.4">DOWN</text>
<text x="328.1" y="52.9">DOWN</text>
<text x="367.8" y="52.9">DOWN_0</text>
<text x="51.5" y="55.5">D_2</text>
<text x="51.5" y="58">D_3</text>
<text x="89.8" y="55.5">SP_3</text>
<text x="89.8" y="58">SP_4</text>
<text x="140.6" y="55.5">D_10</text>
<text x="140.6" y="58">D_11</text>
<text x="179.8" y="58">SP_12</text>
<text x="179.8" y="55.5">SP_11</text>
<text x="261.2" y="55.5">GND</text>
<text x="261.2" y="58">GND</text>
<text x="328.1" y="55.5">DOWN</text>
<text x="329.2" y="58">GND</text>
<text x="367.8" y="55.5">DOWN_1</text>
<text x="367.8" y="58">DOWN_2</text>
<text x="51.5" y="63.1">D_5</text>
<text x="51.5" y="65.6">D_6</text>
<text x="51.5" y="60.6">D_4</text>
<text x="89.8" y="60.6">SP_5</text>
<text x="89.8" y="63.1">SP_6</text>
<text x="89.8" y="65.6">SP_7</text>
<text x="140.6" y="60.6">D_12</text>
<text x="140.6" y="63.1">D_13</text>
<text x="140.6" y="65.6">D_14</text>
<text x="179.8" y="60.6">SP_13</text>
<text x="179.8" y="63.1">SP_14</text>
<text x="179.8" y="65.6">SP_15_N</text>
<text x="261.2" y="60.6">GND</text>
<text x="261.2" y="63.1">GND</text>
<text x="329.2" y="60.6">GND</text>
<text x="329.2" y="63.1">GND</text>
<text x="329.2" y="65.6">GND</text>
<text x="367.8" y="60.6">DOWN_3</text>
<text x="51.5" y="68.2">D_7</text>
<text x="140.6" y="68.2">D_15</text>
<text x="72" y="77.1">GND</text>
<text x="162" y="77.1">GND</text>
<text x="282" y="77.1">GND</text>
<text x="350" y="77.1">GND</text>
<text x="94" y="112.9">+5V</text>
<text x="184" y="112.9">+5V</text>
<text x="274" y="112.9">+5V</text>
<text x="364" y="112.9">+5V</text>
<text x="62" y="116.4">+5V</text>
<text x="152" y="116.4">+5V</text>
<text x="242" y="116.4">+5V</text>
<text x="332" y="116.4">+5V</text>
<text x="38.9" y="125.3">UPDATE</text>
<text x="94" y="120.6">GND</text>
<text x="128.9" y="125.3">UPDATE</text>
<text x="184" y="120.6">GND</text>
<text x="218.9" y="125.3">UPDATE</text>
<text x="274" y="120.6">GND</text>
<text x="308.9" y="125.3">UPDATE</text>
<text x="364" y="120.6">GND</text>
<text x="40.6" y="130.4">SP_0</text>
<text x="41.2" y="127.9">GND</text>
<text x="130.6" y="130.4">SP_4</text>
<text x="131.2" y="127.9">GND</text>
<text x="220.6" y="130.4">SP_8</text>
<text x="221.2" y="127.9">GND</text>
<text x="309.8" y="130.4">SP_12</text>
<text x="311.2" y="127.9">GND</text>
<text x="40.6" y="132.9">SP_1</text>
<text x="40.6" y="135.5">SP_2</text>
<text x="79.8" y="132.9">D_0</text>
<text x="79.8" y="135.5">D_1</text>
<text x="130.6" y="132.9">SP_5</text>
<text x="130.6" y="135.5">SP_6</text>
<text x="169.8" y="135.5">D_5</text>
<text x="169.8" y="132.9">D_4</text>
<text x="219.8" y="135.5">SP_10</text>
<text x="220.6" y="132.9">SP_9</text>
<text x="259.8" y="132.9">D_8</text>
<text x="259.8" y="135.5">D_9</text>
<text x="309.8" y="132.9">SP_13</text>
<text x="309.8" y="135.5">SP_14</text>
<text x="349.8" y="132.9">D_12</text>
<text x="349.8" y="135.5">D_13</text>
<text x="39.6" y="140.6">SUM_0</text>
<text x="39.6" y="143.1">SUM_1</text>
<text x="40.6" y="138">SP_3</text>
<text x="79.8" y="138">D_2</text>
<text x="79.8" y="140.6">D_3</text>
<text x="129.6" y="140.6">SUM_4</text>
<text x="129.6" y="143.1">SUM_5</text>
<text x="130.6" y="138">SP_7</text>
<text x="169.8" y="138">D_6</text>
<text x="169.8" y="140.6">D_7</text>
<text x="219.6" y="140.6">SUM_8</text>
<text x="219.6" y="143.1">SUM_9</text>
<text x="219.8" y="138">SP_11</text>
<text x="259.8" y="138">D_10</text>
<text x="259.8" y="140.6">D_11</text>
<text x="308.2" y="138">SP_15_N</text>
<text x="308.7" y="140.6">SUM_12</text>
<text x="308.7" y="143.1">SUM_13</text>
<text x="349.8" y="138">D_14</text>
<text x="349.8" y="140.6">D_15</text>
<text x="39.6" y="145.6">SUM_2</text>
<text x="39.6" y="148.2">SUM_3</text>
<text x="129.6" y="145.6">SUM_6</text>
<text x="129.6" y="148.2">SUM_7</text>
<text x="218.7" y="148.2">SUM_11</text>
<text x="218.7" y="145.6">SUM_10</text>
<text x="307.1" y="148.2">SUM_15_N</text>
<text x="308.7" y="145.6">SUM_14</text>
<text x="62" y="157.1">GND</text>
<text x="152" y="157.1">GND</text>
<text x="242" y="157.1">GND</text>
<text x="332" y="157.1">GND</text>
<text x="94" y="195.9">+5V</text>
<text x="184" y="195.9">+5V</text>
<text x="274" y="195.9">+5V</text>
<text x="364" y="195.9">+5V</text>
<text x="62" y="199.4">+5V</text>
<text x="94" y="203.6">GND</text>
<text x="152" y="199.4">+5V</text>
<text x="184" y="203.6">GND</text>
<text x="242" y="199.4">+5V</text>
<text x="274" y="203.6">GND</text>
<text x="332" y="199.4">+5V</text>
<text x="364" y="203.6">GND</text>
<text x="41.2" y="209.6">GND</text>
<text x="128.2" y="209.6">CARRY_1</text>
<text x="218.2" y="209.6">CARRY_2</text>
<text x="308.2" y="209.6">CARRY_3</text>
<text x="40.6" y="212.1">SP_0</text>
<text x="40.6" y="214.7">SP_1</text>
<text x="79.8" y="214.7">CARRY_1</text>
<text x="130.6" y="214.7">SP_5</text>
<text x="130.6" y="212.1">SP_4</text>
<text x="169.8" y="214.7">CARRY_2</text>
<text x="220.6" y="212.1">SP_8</text>
<text x="220.6" y="214.7">SP_9</text>
<text x="259.8" y="214.7">CARRY_3</text>
<text x="309.8" y="212.1">SP_12</text>
<text x="309.8" y="214.7">SP_13</text>
<text x="40.6" y="219.8">SP_3</text>
<text x="40.6" y="217.2">SP_2</text>
<text x="79.8" y="219.8">SUM_1</text>
<text x="79.8" y="217.2">SUM_0</text>
<text x="130.6" y="217.2">SP_6</text>
<text x="130.6" y="219.8">SP_7</text>
<text x="169.8" y="219.8">SUM_5</text>
<text x="169.8" y="217.2">SUM_4</text>
<text x="219.8" y="217.2">SP_10</text>
<text x="219.8" y="219.8">SP_11</text>
<text x="259.8" y="219.8">SUM_9</text>
<text x="259.8" y="217.2">SUM_8</text>
<text x="309.8" y="217.2">SP_14</text>
<text x="309.8" y="219.8">SP_15</text>
<text x="349.8" y="219.8">SUM_13</text>
<text x="349.8" y="217.2">SUM_12</text>
<text x="38.6" y="227.4">DOWN_0</text>
<text x="38.6" y="224.8">DOWN_0</text>
<text x="41.2" y="222.3">+5V</text>
<text x="79.8" y="222.3">SUM_2</text>
<text x="79.8" y="224.8">SUM_3</text>
<text x="128.6" y="222.3">DOWN_1</text>
<text x="128.6" y="224.8">DOWN_1</text>
<text x="128.6" y="227.4">DOWN_1</text>
<text x="169.8" y="222.3">SUM_6</text>
<text x="169.8" y="224.8">SUM_7</text>
<text x="218.6" y="222.3">DOWN_2</text>
<text x="218.6" y="224.8">DOWN_2</text>
<text x="218.6" y="227.4">DOWN_2</text>
<text x="259.8" y="222.3">SUM_10</text>
<text x="259.8" y="224.8">SUM_11</text>
<text x="308.6" y="227.4">DOWN_3</text>
<text x="308.6" y="222.3">DOWN_3</text>
<text x="308.6" y="224.8">DOWN_3</text>
<text x="349.8" y="222.3">SUM_14</text>
<text x="349.8" y="224.8">SUM_15</text>
<text x="38.6" y="229.9">DOWN_0</text>
<text x="128.6" y="229.9">DOWN_1</text>
<text x="218.6" y="229.9">DOWN_2</text>
<text x="308.6" y="229.9">DOWN_3</text>
<text x="62" y="240.1">GND</text>
<text x="152" y="240.1">GND</text>
<text x="242" y="240.1">GND</text>
<text x="332" y="240.1">GND</text>
</g>
</svg>
